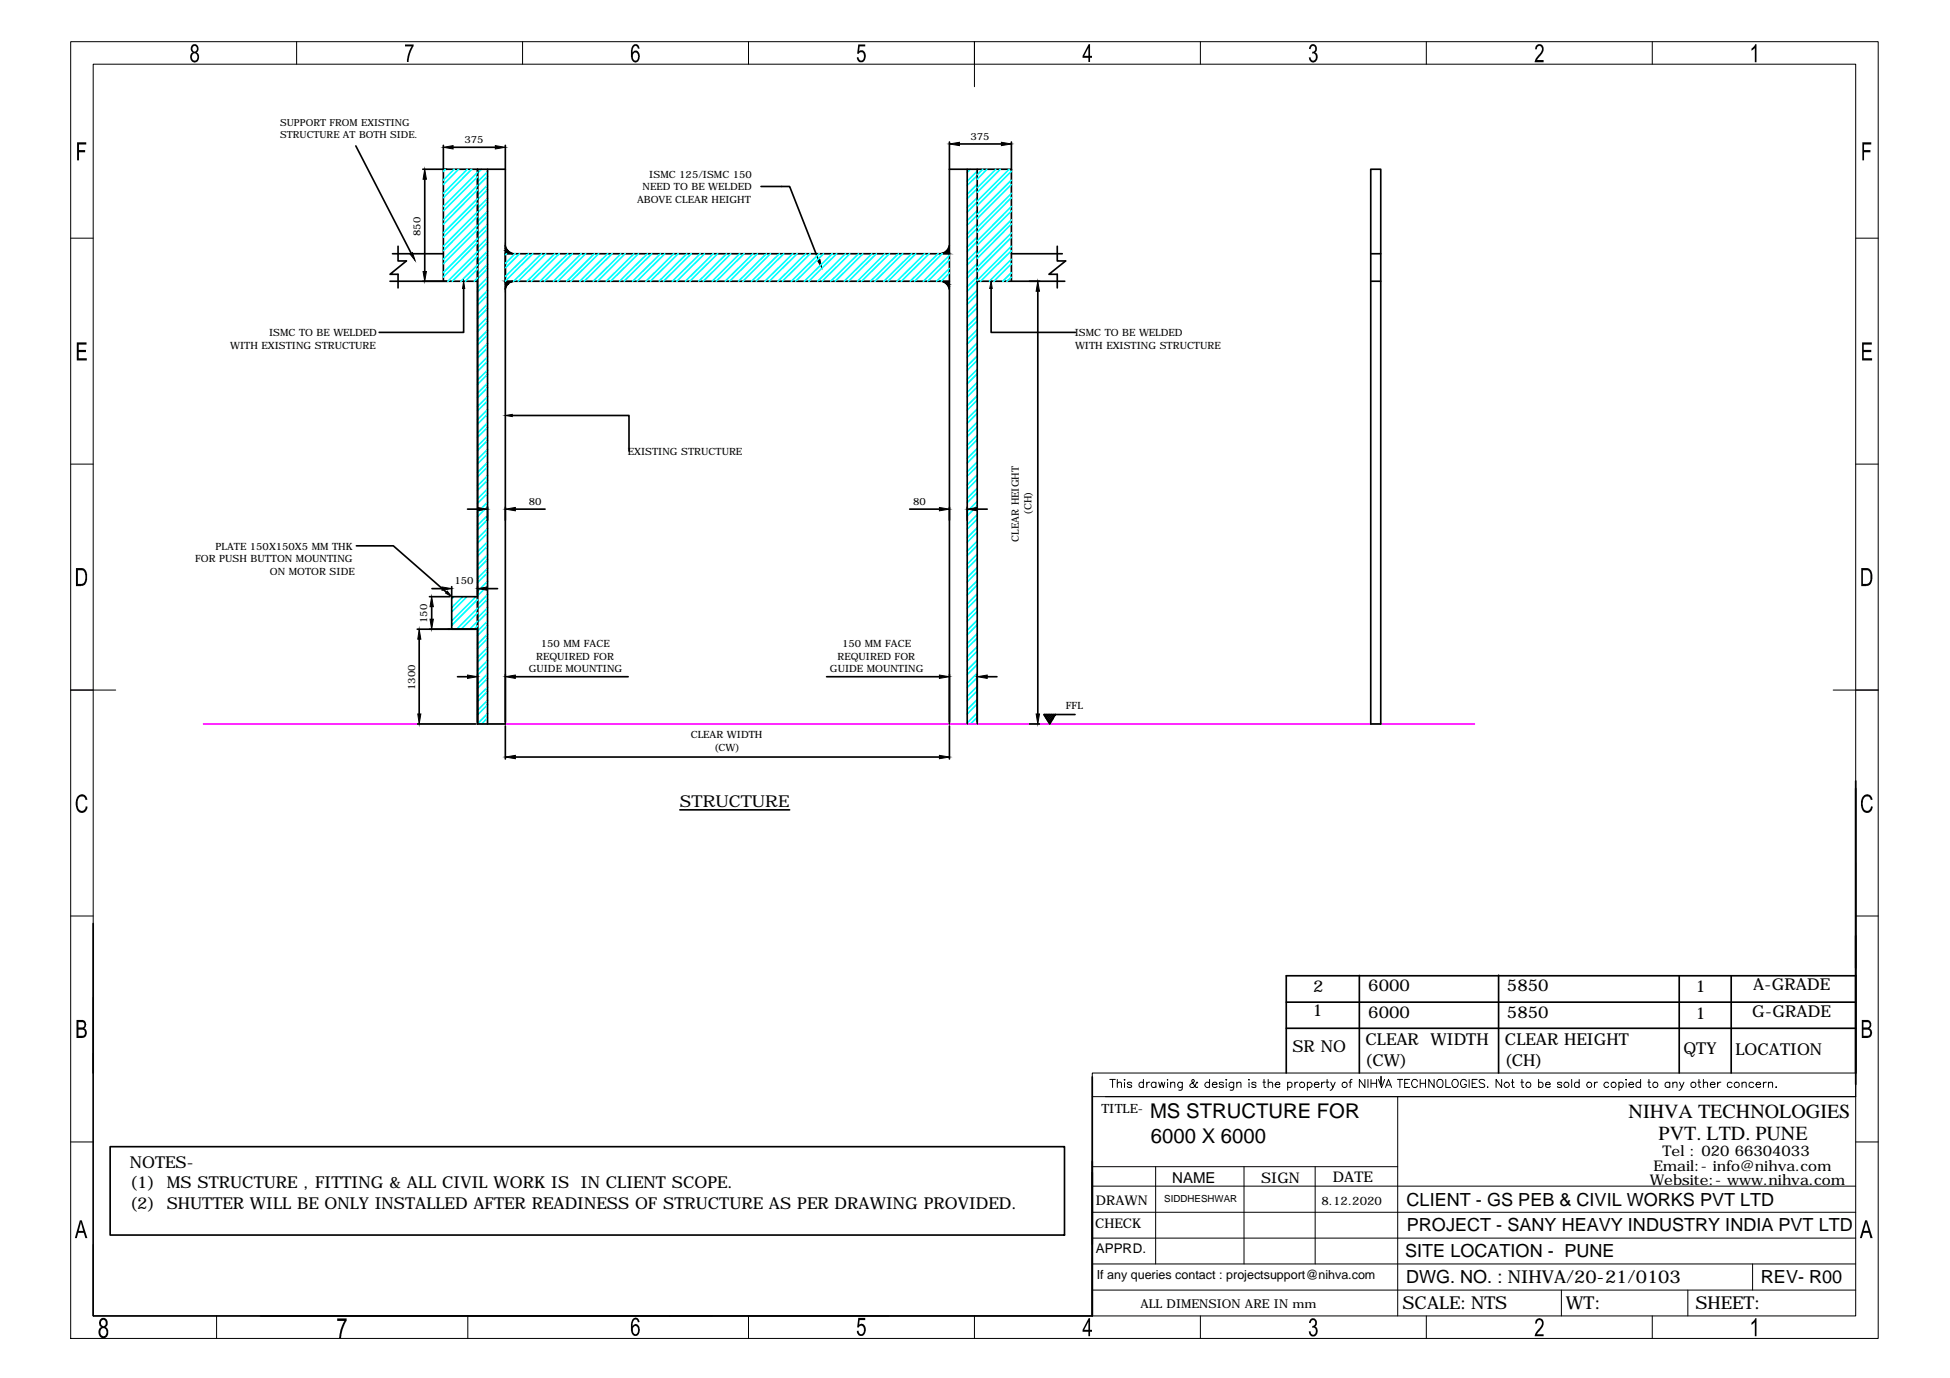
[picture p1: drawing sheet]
<svg xmlns="http://www.w3.org/2000/svg" width="297mm" height="210mm" viewBox="0 0 297 210" stroke-linecap="round" stroke-linejoin="round" font-family="sans-serif">
<!-- layer: 0 -->
<g fill="none" stroke="#000" stroke-width=".25">
<path d="M54.2 22.2l8.4 16.4M59.8 38.7h7.7M60.6 37.5v2.3h1.3l-2.5 2h1.2v2.1M64.4 25.8h12.6M64.7 27.3v14.1M67.5 22.1v20.7M69 22.4h6.5M74.3 25.8v84.5M77 37.4a1.5 1.5 0 0 0 1 1.2M77 22.1v88.2h-4.3v-84.5M77 38.7h67.6M115.9 28.4h4.4l4.4 11.2"/>
<path d="M144.6 37.4a1.5 1.5 0 0 1-1.1 1.2M144.6 21.6v88.7M144.6 25.8h9.5M146.1 21.9h6.4M147.3 25.8v84.5M148.9 25.8v84.5M154.1 38.7h7.7M154.1 21.6v21.2M161.1 37.5v2.3h1.2l-2.5 2h1.3v2.1M208.8 25.8h1.5v84.5h-1.5zM208.8 38.7h1.5M59.4 42.8h13.3"/>
<path d="M70.6 43.9v6.7h-12.8M77 42.8h67.6M78 42.9a1.5 1.5 0 0 0-1 1.2M143.5 42.9a1.5 1.5 0 0 1 1.1 1.2M148.9 42.8h13.3M151 43.9v6.7h12.8M158.1 44.4v64.4M208.8 42.8h1.5M71.2 77.6h1.5M78 63.3h17.8v5.4M78.5 77.6h4.5M138.6 77.6h4.5"/>
<path d="M148.9 77.6h1.5M54.3 83.1h5.6l8.1 7.1M63.9 97.4v11.4M65.4 90.9h3.1M65.8 92.4v1.9M65.8 89.7h1.5M68.8 89.4v1.3M72.7 90.9h-3.9v4.9h3.9h-9.1M74.3 89.7h1.5M63.6 110.3h8.8M69.7 103.1h1.5M77 110.6v5"/>
<path d="M78.5 115.3h64.6M78.5 103.1h17.2M125.9 103.1h17.2M144.6 110.6v5M150.4 103.1h1.5M156.8 110.3h1.6M159.1 108.8v.1M159.4 108.8l-.3 .3M159.7 108.8l-.4 .4M159.9 108.8l-.5 .6M160 110.1l-.1 .1M160.2 108.8l-.7 .8"/>
<path d="M160.4 109.4l-.6 .7M160.5 108.8l-.9 .9M160.7 108.8l-1 1.1M160.8 108.8l-.9 1.5-.9-1.5h4.8M282.7 119v46.2M103.6 123.4h16.7M14.2 140.7v22.7M195.9 152.7h86.8M195.9 156.6h86.8M207.1 148.6v14.8M228.3 148.5v14.9M255.8 148.6v14.8"/>
<path d="M263.7 148.6v14.8M282.7 148.6h-86.8v14.8M16.8 174.7h145.4v13.4h-145.4zM166.4 178.6v21.8h-126.7M166.4 164v36.4M210.4 164v1.2"/>
</g>
<g fill="none" stroke="#000" stroke-width=".15">
<path d="M10.8 6.4h275.3v197.5h-275.3zM14.2 9.8h268.5v190.6h-268.5zM45.2 6.4v3.4M79.6 6.4v3.4M114 6.4v3.4M148.4 6.4v6.8M182.9 6.4v3.4M217.3 6.4v3.4M251.7 6.4v3.4M10.8 36.3h3.4M282.7 36.3h3.4M10.8 70.7h3.4"/>
<path d="M282.7 70.7h3.4M10.8 105.1h6.8M279.2 105.1h6.9M10.8 139.5h3.4M282.7 131.4v32M282.7 139.5h3.4M14.2 151.9v48.5h121.2M10.8 173.9h3.4M14.2 160.4v40M166.4 163.4h116.3v3.6h-116.3zM166.4 167v33.4M166.4 177.7h46.5"/>
<path d="M168.4 167h114.3M169.1 164.4h.8M169.5 164.4v1.3M170.2 165.1a.45 .45 0 0 1 .6-.2v.8M170.2 164.4v1.3M171.3 164.4l.1 .1h-.1zM171.3 164.9v.8M172.4 165l-.3-.2-.3 .1-.1 .1 .1 .1 .5 .2 .1 .2-.3 .2-.3-.1-.1-.1M174.2 165a.38 .38 0 0 0-.6 0 .38 .38 0 0 0 0 .5 .38 .38 0 0 0 .6 0M174.2 164.4v1.3M174.7 164.8v.9M175.1 164.8a.36 .36 0 0 0-.4 .4"/>
<path d="M176 177.7v14.8M176.1 165a.4 .4 0 0 0-.6 0 .4 .4 0 0 0 0 .5 .4 .4 0 0 0 .6 0M176.1 164.8v.9M176.5 164.8l.2 .9 .3-.9 .2 .9 .2-.9M177.9 164.4v.1zM177.9 164.9v.8M178.3 165.1a.45 .45 0 0 1 .6-.2l.1 .8M178.3 164.8v.9M180.1 164.8v1a.34 .34 0 0 1-.2 .3 .34 .34 0 0 1-.4-.1M180.1 165a.4 .4 0 0 0-.6 0 .4 .4 0 0 0 0 .5 .4 .4 0 0 0 .6 0M182.4 165v-.2l-.1 .1-.2 .4a.46 .46 0 0 1-.4 .4 .46 .46 0 0 1-.5-.3l.1-.2 .6-.5-.1-.2h-.2a1.08 1.08 0 0 0 .5 1.1l.3 .1v-.1M184.2 165a.4 .4 0 0 0-.5 0 .4 .4 0 0 0 0 .5 .4 .4 0 0 0 .5 0"/>
<path d="M184.2 164.4v1.3M184.7 165.2h.7a.4 .4 0 0 0-.4-.3 .4 .4 0 0 0-.4 .4 .4 .4 0 0 0 .4 .4l.4-.2M186.4 165a.36 .36 0 0 0-.7 0l.1 .1 .5 .2 .1 .2a.36 .36 0 0 1-.7 0M186.8 164.4l.1 .1h-.1zM186.8 164.9v.8M187.9 164.8v1l-.1 .2h-.4M187.9 165a.4 .4 0 0 0-.6 0 .4 .4 0 0 0 0 .5 .4 .4 0 0 0 .6 0M188.4 165.1a.45 .45 0 0 1 .6-.2v.8M188.4 164.8v.9M189.5 177.7v14.8M190.3 164.4v.1zM190.3 164.9v.8"/>
<path d="M191.3 165a.36 .36 0 0 0-.6 0v.1l.6 .2v.2a.36 .36 0 0 1-.6 0M192.4 164.8h.4M192.5 164.4v1l.1 .2 .2 .1M193.2 165.1a.45 .45 0 0 1 .6-.2l.1 .8M193.2 164.4v1.3M194.2 165.2h.8v-.1a.4 .4 0 0 0-.6-.1 .4 .4 0 0 0 0 .6 .4 .4 0 0 0 .6-.1M196.1 165a.38 .38 0 0 1 .6 0 .38 .38 0 0 1 0 .5 .38 .38 0 0 1-.6 0M196.1 164.8v1.3M197.2 164.8v.9M197.7 164.8a.36 .36 0 0 0-.5 .4M199.2 165a.4 .4 0 0 1 .5 0 .4 .4 0 0 1 0 .5 .4 .4 0 0 1-.5 0M199.2 164.8v1.3"/>
<path d="M200.2 165.2h.7a.4 .4 0 0 0-.4-.3 .4 .4 0 0 0-.4 .4 .4 .4 0 0 0 .4 .4l.4-.2M200.3 177.7v14.8M201.3 164.8v.9M201.8 164.8a.42 .42 0 0 0-.5 .4M202 164.8h.4M202.2 164.4v1v.2l.3 .1M202.7 164.8l.3 .9 .4-.9M203 165.7l-.2 .3-.2 .1M205.5 164.8h.4M206 164.4l-.2 .1-.1 .2v1M207.9 164.4v1.3l-.8-1.3v1.3M208.4 164.4v1.3"/>
<path d="M208.8 164.4v1.3M208.8 165h.9M209.7 164.4v1.3M210 164.4l.5 1.3 .4-1.3M211 165.7l.5-1.3 .5 1.3M211.2 165.3h.6M212.9 164.4h.8M212.9 167v33.4M213.2 164.4v1.3M214 165h.4M214.7 164.4h-.7v1.3h.7M215.9 164.7a.46 .46 0 0 0-.5-.3 .46 .46 0 0 0-.4 .5v.3a.46 .46 0 0 0 .4 .4 .46 .46 0 0 0 .5-.2"/>
<path d="M216.3 165h.8M216.3 164.4v1.3M217.1 164.4v1.3M218.5 164.4v1.3l-.9-1.3v1.3M219 164.6l.1-.1a.57 .57 0 0 1 .7 .2 .57 .57 0 0 1 0 .7 .46 .46 0 0 1-.6 .3 .46 .46 0 0 1-.3-.5zM220.2 164.4v1.3h.8M221.3 164.6l.1-.1a.6 .6 0 0 1 .7 .2 .6 .6 0 0 1-.1 .8l-.1 .1a.6 .6 0 0 1-.7-.3 .6 .6 0 0 1 .1-.7zM223.4 164.7a.46 .46 0 0 0-.6-.3 .46 .46 0 0 0-.3 .5v.3a.45 .45 0 0 0 .4 .5 .45 .45 0 0 0 .5-.5h-.3M223.8 164.4v1.3M224.3 165h.4M225 164.4h-.7v1.3h.7M226.2 164.6a.48 .48 0 0 0-.9 .1l.3 .3 .4 .1 .2 .4a.58 .58 0 0 1-.9 0"/>
<path d="M226.6 165.6h.1zM228.7 164.4v1.3l-.8-1.3v1.3M230.2 164.8h.4M230.4 164.4v1v.2l.3 .1M231.7 164.8h.4M231.8 164.4v1l.1 .2 .2 .1M234.4 165a.38 .38 0 0 1 .5 0 .38 .38 0 0 1 0 .5 .38 .38 0 0 1-.5 0M234.4 164.4v1.3M235.4 165.2h.7a.4 .4 0 0 0-.4-.3 .4 .4 0 0 0-.3 .4 .4 .4 0 0 0 .3 .4l.4-.2M237.9 165l-.1-.1a.43 .43 0 0 0-.5 .1v.1l.5 .2v.3a.43 .43 0 0 1-.5-.1M239.4 164.4v1.3M240.6 165a.4 .4 0 0 0-.6 0 .4 .4 0 0 0 0 .5 .4 .4 0 0 0 .6 0"/>
<path d="M240.6 164.4v1.3M242.9 164.8v.9M243.3 164.8a.36 .36 0 0 0-.4 .4M245 165a.4 .4 0 0 0-.6 0 .4 .4 0 0 0 0 .5 .4 .4 0 0 0 .6 0M246.6 165a.38 .38 0 0 1 .6 0 .38 .38 0 0 1 0 .5 .38 .38 0 0 1-.6 0M246.6 164.8v1.3M247.7 164.4v.1zM247.7 164.9v.8M248.1 165.2h.7a.4 .4 0 0 0-.4-.3 .4 .4 0 0 0-.3 .4 .4 .4 0 0 0 .3 .4l.4-.2M249.9 165a.4 .4 0 0 0-.6 0 .4 .4 0 0 0 0 .5 .4 .4 0 0 0 .6 0M249.9 164.4v1.3M251 164.8h.4"/>
<path d="M251.2 164.4v1v.2l.3 .1M254.4 165a.4 .4 0 0 0-.6 0 .4 .4 0 0 0 0 .5 .4 .4 0 0 0 .6 0M254.4 164.8v.9M254.8 165.1a.45 .45 0 0 1 .6-.2l.1 .8M254.8 164.8v.9M255.8 164.8l.4 .9 .3-.9M256.2 165.7l-.3 .3-.2 .1M258.6 164.8h.5M258.8 164.4v1l.1 .2 .2 .1M259.5 165.1a.45 .45 0 0 1 .6-.2v.8M259.5 164.4v1.3M260.5 165.2h.8a.4 .4 0 0 0-.5-.3 .4 .4 0 0 0-.3 .4 .4 .4 0 0 0 .3 .4l.5-.2"/>
<path d="M261.6 164.8v.9M262.1 164.8a.42 .42 0 0 0-.5 .4M263.8 165a.4 .4 0 0 0-.6 0 .4 .4 0 0 0 0 .5 .4 .4 0 0 0 .6 0M265.4 165.1a.45 .45 0 0 1 .6-.2v.8M265.4 164.8v.9M267.1 165a.4 .4 0 0 0-.6 0 .4 .4 0 0 0 0 .5 .4 .4 0 0 0 .6 0M267.5 165.2h.7a.4 .4 0 0 0-.4-.3 .4 .4 0 0 0-.4 .4 .4 .4 0 0 0 .4 .4l.4-.2M268.6 164.8v.9M269.1 164.8a.36 .36 0 0 0-.5 .4M269.4 165.1a.45 .45 0 0 1 .6-.2v.8M269.4 164.8v.9M270.5 165.6h.1z"/>
<path d="M282.7 173.9h3.4M14.2 189.6v10.8h94.3M166.4 192.5h116.3M166.4 188.6h116.3M166.4 184.7h116.3M166.4 180.7h116.3M166.4 196.5h116.3M237.8 196.5v3.9M257.1 196.5v3.9M267 192.5v4M33 200.4v3.5M71.3 200.4v3.5"/>
<path d="M114 200.4v3.5M148.4 200.4v3.5M182.9 200.4v3.5M217.3 200.4v3.5M251.7 200.4v3.5"/>
<circle cx="198.3" cy="165.2" r=".41"/>
<circle cx="204.8" cy="165.2" r=".41"/>
<circle cx="229.5" cy="165.2" r=".4"/>
<circle cx="232.8" cy="165.2" r=".4"/>
<circle cx="238.6" cy="165.2" r=".4"/>
<circle cx="242.1" cy="165.2" r=".4"/>
<circle cx="245.8" cy="165.2" r=".4"/>
<circle cx="252.2" cy="165.2" r=".41"/>
<circle cx="258" cy="165.2" r=".41"/>
<circle cx="264.6" cy="165.2" r=".41"/>
</g>
<g fill="#000">
<path d="M61.7 6.8h1.3v.2l-.6 1.3-.2 1.1h-.2l.1-.8 .2-.9 .4-.6h-1zM130.7 6.8h1.1v.3h-.8l-.1 .7 .1-.1a.72 .72 0 0 1 .9 .9l-.1 .5-.3 .3-.2 .1a.67 .67 0 0 1-.8-.8h.3v.2a.41 .41 0 0 0 .6 .3 .41 .41 0 0 0 .2-.6v-.2a.42 .42 0 0 0-.3-.5 .42 .42 0 0 0-.5 .3h-.2zM199.7 6.8l.5-.1 .3 .4 .1 .6-.3 .3 .4 .3v.5l-.3 .6-.5 .1-.5-.4v-.3h.2a.44 .44 0 0 0 .6 .4 .44 .44 0 0 0 .2-.6 .38 .38 0 0 0-.5-.4v-.3a.42 .42 0 0 0 .4-.5 .42 .42 0 0 0-.4-.4l-.2 .5h-.3l.1-.5zM234.1 6.9l.6-.2 .2 .1 .2 .3v.7l-1 1.3h1v.4h-1.3l.1-.6 .7-.7 .2-.5a.42 .42 0 0 0-.1-.6 .42 .42 0 0 0-.6 .2v.2h-.3zM267.3 6.8l.3-.1v2.8h-.3v-2.2l-.5 .4v-.3zM11.7 21.7h1.4v.3h-1.1v.9h1v.3h-1v1.2h-.3zM283.7 21.7h1.3v.3h-1.1v.9h1v.3h-1v1.2h-.2zM11.7 52.2h1.5v.3h-1.2v.8h1.1v.3h-1.1v1h1.2v.3h-1.5zM283.6 52.2h1.5v.3h-1.2v.8h1.1v.3h-1.1v1h1.3v.3h-1.6zM11.8 121.4l.4-.4h.6l.3 .3 .2 .4v.1h-.3a.58 .58 0 0 0-.6-.5 .58 .58 0 0 0-.5 .7l-.1 .8 .3 .6a.59 .59 0 0 0 .7 0 .59 .59 0 0 0 .3-.6l.2 .1-.1 .5-.3 .3-.6 .1-.4-.2-.4-.9 .1-.9zM283.7 121.4l.5-.4h.3l.5 .3 .3 .5-.3 .1-.1-.2a.6 .6 0 0 0-.7-.3 .6 .6 0 0 0-.4 .7v.8l.1 .3a.58 .58 0 0 0 .7 .3 .58 .58 0 0 0 .4-.7l.3 .1-.2 .5-.3 .3-.6 .1-.5-.3-.2-.7v-.8zM51.4 200.8h1.4v.4l-.6 1.3-.2 1.3h-.3v-.5l.3-1.3 .5-.8h-1.1z"/>
<path d="M130.7 200.7h1.1v.4h-.8l-.1 .7a.68 .68 0 0 1 .7 0 .68 .68 0 0 1 .3 .8l-.2 .6a.63 .63 0 0 1-.8 .3 .63 .63 0 0 1-.4-.8h.3v.2a.39 .39 0 0 0 .5 .3 .39 .39 0 0 0 .3-.5v-.3a.42 .42 0 0 0-.3-.4 .42 .42 0 0 0-.5 .2h-.2zM199.6 201l.4-.2a.71 .71 0 0 1 .6 .5 .71 .71 0 0 1-.3 .8l.3 .1 .1 .4v.3l-.2 .4-.3 .3h-.4l-.3-.3-.1-.5h.2l.1 .1a.39 .39 0 0 0 .4 .4 .39 .39 0 0 0 .3-.5v-.2a.37 .37 0 0 0-.1-.3 .37 .37 0 0 0-.4 0v-.3a.45 .45 0 0 0 .4-.5 .45 .45 0 0 0-.4-.4l-.2 .1v.3h-.3zM233.9 201.1l.3-.2 .4-.1 .3 .1 .2 .3v.7l-1 1.3h1v.3h-1.3l.1-.5 .8-.9 .2-.5a.42 .42 0 0 0-.4-.5 .42 .42 0 0 0-.4 .5h-.3zM267.3 200.8h.3v2.7h-.3v-2.1l-.5 .4v-.3l.4-.4z"/>
<path d="M29.2 6.9l.2-.1 .4-.1 .3 .2 .1 .3v.5l-.3 .3 .4 .3v.6l-.1 .4-.5 .2-.4-.1-.3-.6v-.5l.4-.3-.3-.4zM29.4 7.1l-.1 .2a.38 .38 0 0 0 .4 .6 .38 .38 0 0 0 .2-.7 .31 .31 0 0 0-.5-.1zM29.4 8.2l-.1 .2v.4a.41 .41 0 0 0 .4 .4 .41 .41 0 0 0 .4-.5l-.2-.5z"/>
<path d="M96.5 6.8l.2-.1a.59 .59 0 0 1 .7 .7h-.2a.36 .36 0 0 0-.4-.4 .36 .36 0 0 0-.4 .4v.6l.1-.1a.56 .56 0 0 1 .6-.1 .56 .56 0 0 1 .3 .6v.5l-.2 .5-.5 .1-.4-.2-.2-.6v-1l.1-.5zM96.7 8a.72 .72 0 0 0 .1 1.2h.2l.2-.3v-.4a.4 .4 0 0 0-.5-.5z"/>
<path d="M165.8 6.7h.2v1.8h.3v.3h-.3v.6h-.2v-.6h-.9v-.3zM165.8 7.3l-.6 1.2h.6z"/>
<path d="M11.6 86.5h1l.5 .5 .2 .4v.9l-.3 .7-.4 .2-1 .1zM11.9 86.9v2h.6l.4-.3 .1-.5-.1-.9a.51 .51 0 0 0-.6-.3z"/>
<path d="M283.5 86.5l1.2 .1 .4 .4 .1 .5v1l-.3 .6-.3 .1-1.1 .1zM283.8 86.9v2h.5a.92 .92 0 0 0 .6-1.2l-.1-.5-.2-.3z"/>
<path d="M11.7 155.4h.8a.72 .72 0 0 1 .6 .5 .72 .72 0 0 1-.3 .7l.4 .4-.1 .7a.49 .49 0 0 1-.5 .4h-.9zM12 155.7v.8h.4a.41 .41 0 0 0 .4-.4 .41 .41 0 0 0-.5-.4zM12 156.8v1h.7l.2-.3a.45 .45 0 0 0 0-.5 .45 .45 0 0 0-.5-.2z"/>
<path d="M283.6 155.4h1.2l.2 .4v.5l-.1 .2a.21 .21 0 0 0-.1 .2 .21 .21 0 0 0 .2 .1l.2 .6-.3 .6-.4 .1h-.9zM283.9 155.7v.8h.4a.41 .41 0 0 0 .5-.4 .41 .41 0 0 0-.5-.4zM283.9 156.8v1h.5a.47 .47 0 0 0 .5-.5 .47 .47 0 0 0-.5-.5z"/>
<path d="M12.2 185.9h.3l.8 2.7h-.3l-.2-.8h-.9l-.2 .8h-.3zM12.3 186.2l-.3 1.3h.7z"/>
<path d="M284.1 185.9h.3l.9 2.7h-.4l-.2-.8h-.8l-.3 .8h-.3zM284.2 186.2l-.3 1.3h.7z"/>
<path d="M15.3 201a.71 .71 0 0 1 1 0 .71 .71 0 0 1 0 .9l-.2 .2 .3 .3 .1 .2v.6l-.3 .5-.3 .1a.91 .91 0 0 1-.9-.6 .91 .91 0 0 1 .4-1.1l-.2-.2-.1-.3zM15.5 201.2l-.1 .2a.41 .41 0 0 0 .3 .6 .41 .41 0 0 0 .4-.5 .42 .42 0 0 0-.2-.4 .42 .42 0 0 0-.4 .1zM15.5 202.4l-.2 .3v.3a.48 .48 0 0 0 .5 .5 .48 .48 0 0 0 .4-.6l-.1-.4a.44 .44 0 0 0-.6-.1z"/>
<path d="M96.4 201v-.1a.58 .58 0 0 1 .7-.1 .58 .58 0 0 1 .3 .6h-.2a.39 .39 0 0 0-.5-.4 .39 .39 0 0 0-.3 .5v.6v-.1a.58 .58 0 0 1 .7-.3 .58 .58 0 0 1 .3 .7l.1 .3-.2 .5a.63 .63 0 0 1-.8 .2 .63 .63 0 0 1-.3-.7l-.1-1.1zM96.6 202.1l-.2 .2v.3a.4 .4 0 0 0 .3 .6 .4 .4 0 0 0 .5-.4v-.5a.42 .42 0 0 0-.6-.2z"/>
<path d="M165.8 200.8h.2v1.8h.3v.3h-.3v.6h-.2v-.6h-.9v-.3zM165.8 201.3l-.6 1.3h.6z"/>
</g>
<g fill="none" stroke="#0ff" stroke-width=".25">
<path d="M67.8 25.8l-.3 .3M69.2 25.8l-1.7 1.6M69.9 25.8l-2.4 2.3M71.2 25.8l-3.7 3.7M71.9 25.8l-4.4 4.3M72.7 26.2l-5.2 5.3M72.7 28.2l-5.2 5.3M72.7 30.3l-5.2 5.2M72.7 32.3l-5.2 5.2M72.7 34.3l-5.2 5.2M72.7 36.3l-5.2 5.2M72.7 38.3l-4.5 4.5"/>
<path d="M72.7 26.9l-5.2 5.2M72.7 28.9l-5.2 5.3M72.7 30.9l-5.2 5.3M72.7 32.9l-5.2 5.3M72.7 35l-5.2 5.2M72.7 37l-5.2 5.2M72.7 39l-3.8 3.8M73.3 25.8l-.6 .6M74.3 26.2l-1.6 1.5M74.3 28.2l-1.6 1.5M74.3 30.2l-1.6 1.5M74.3 32.2l-1.6 1.5"/>
<path d="M74.3 34.2l-1.6 1.5M74.3 36.2l-1.6 1.6M74.3 38.3l-1.6 1.5M74.3 26.8l-1.6 1.6M74.3 28.9l-1.6 1.5M74.3 30.9l-1.6 1.5M74.3 32.9l-1.6 1.5M74.3 34.9l-1.6 1.5M74.3 36.9l-1.6 1.5M74.3 38.9l-1.6 1.5M77.1 38.7l-.1 .1M78.5 38.7l-1.5 1.4"/>
<path d="M79.1 38.7l-2.1 2.1M80.5 38.7l-3.5 3.4M81.2 38.7l-4.2 4.1M82.5 38.7l-4.3 4.1M83.2 38.7l-4.3 4.1M84.5 38.7l-4.2 4.1M85.2 38.7l-4.2 4.1M86.5 38.7l-4.2 4.1M87.2 38.7l-4.3 4.1M88.5 38.7l-4.2 4.1M89.2 38.7l-4.2 4.1M90.5 38.7l-4.2 4.1"/>
<path d="M91.2 38.7l-4.2 4.1M92.6 38.7l-4.3 4.1M93.2 38.7l-4.2 4.1M94.6 38.7l-4.2 4.1M95.2 38.7l-4.2 4.1M96.6 38.7l-4.3 4.1M97.3 38.7l-4.3 4.1M98.6 38.7l-4.2 4.1M99.3 38.7l-4.2 4.1M100.6 38.7l-4.2 4.1M101.3 38.7l-4.3 4.1M102.6 38.7l-4.2 4.1"/>
<path d="M103.3 38.7l-4.2 4.1M104.6 38.7l-4.2 4.1M105.3 38.7l-4.2 4.1M106.7 38.7l-4.3 4.1M107.3 38.7l-4.2 4.1M108.6 38.7l-4.2 4.1M109.3 38.7l-4.2 4.1M110.7 38.7l-4.3 4.1M111.4 38.7l-4.3 4.1M112.7 38.7l-4.2 4.1M113.3 38.7l-4.2 4.1M114.7 38.7l-4.2 4.1"/>
<path d="M115.4 38.7l-4.3 4.1M116.7 38.7l-4.2 4.1M117.4 38.7l-4.2 4.1M118.7 38.7l-4.2 4.1M119.4 38.7l-4.2 4.1M120.7 38.7l-4.2 4.1M121.4 38.7l-4.2 4.1M122.7 38.7l-4.2 4.1M123.4 38.7l-4.2 4.1M124.8 38.7l-4.3 4.1M125.4 38.7l-4.2 4.1M126.8 38.7l-4.3 4.1"/>
<path d="M127.4 38.7l-4.2 4.1M128.8 38.7l-4.2 4.1M129.5 38.7l-4.3 4.1M130.8 38.7l-4.3 4.1M131.5 38.7l-4.3 4.1M132.8 38.7l-4.2 4.1M133.5 38.7l-4.2 4.1M134.8 38.7l-4.2 4.1M135.5 38.7l-4.3 4.1M136.8 38.7l-4.2 4.1M137.5 38.7l-4.2 4.1M138.9 38.7l-4.3 4.1"/>
<path d="M139.5 38.7l-4.2 4.1M140.9 38.7l-4.3 4.1M141.5 38.7l-4.2 4.1M142.9 38.7l-4.2 4.1M143.5 38.7l-4.2 4.1M144.6 38.9l-4 3.9M144.6 39.6l-3.3 3.2M147.8 25.8l-.5 .4M148.9 26.1l-1.6 1.5M148.9 28.1l-1.6 1.5M148.9 30.1l-1.6 1.5M148.9 32.1l-1.6 1.5"/>
<path d="M148.9 34.1l-1.6 1.5M148.9 36.1l-1.6 1.5M148.9 38.1l-1.6 1.6M148.9 26.8l-1.6 1.4M148.9 28.7l-1.6 1.6M148.9 30.8l-1.6 1.5M148.9 32.8l-1.6 1.5M148.9 34.8l-1.6 1.5M148.9 36.8l-1.6 1.5M148.9 38.8l-1.6 1.5M149.7 25.8l-.8 .8M150.3 25.8l-1.4 1.5"/>
<path d="M151.7 25.8l-2.8 2.8M152.4 25.8l-3.5 3.5M153.7 25.8l-4.8 4.8M154.1 27.4l-5.2 5.2M154.1 29.5l-5.2 5.2M154.1 31.5l-5.2 5.2M154.1 33.5l-5.2 5.2M154.1 35.5l-5.2 5.2M154.1 37.5l-5.2 5.2M154.1 39.5l-3.4 3.3M154.1 26.1l-5.2 5.2M154.1 28.1l-5.2 5.2"/>
<path d="M154.1 30.1l-5.2 5.2M154.1 32.1l-5.2 5.2M154.1 34.1l-5.2 5.3M154.1 36.2l-5.2 5.2M154.1 38.2l-4.7 4.6M72.7 40.3l-2.5 2.5M72.7 42.3l-.5 .5M72.7 41l-1.8 1.8M74.3 40.3l-1.6 1.5M74.3 42.3l-1.6 1.5M74.3 44.3l-1.6 1.5M74.3 46.3l-1.6 1.5"/>
<path d="M74.3 48.3l-1.6 1.5M74.3 50.3l-1.6 1.6M74.3 52.3l-1.6 1.5M74.3 54.4l-1.6 1.5M74.3 56.4l-1.6 1.5M74.3 58.4l-1.6 1.5M74.3 40.9l-1.6 1.6M74.3 43l-1.6 1.5M74.3 45l-1.6 1.5M74.3 47l-1.6 1.5M74.3 49l-1.6 1.5M74.3 51l-1.6 1.5"/>
<path d="M74.3 53l-1.6 1.5M74.3 55l-1.6 1.6M74.3 57l-1.6 1.5M74.3 59.1l-1.6 1.5M144.6 40.9l-1.9 1.9M144.6 41.6l-1.2 1.2M148.9 40.2l-1.6 1.5M148.9 42.2l-1.6 1.5M148.9 44.2l-1.6 1.5M148.9 46.2l-1.6 1.5M148.9 48.2l-1.6 1.5M148.9 50.2l-1.6 1.5"/>
<path d="M148.9 52.2l-1.6 1.6M148.9 54.2l-1.6 1.6M148.9 56.3l-1.6 1.5M148.9 58.3l-1.6 1.5M148.9 40.8l-1.6 1.5M148.9 42.8l-1.6 1.6M148.9 44.9l-1.6 1.5M148.9 46.9l-1.6 1.5M148.9 48.9l-1.6 1.5M148.9 50.9l-1.6 1.5M148.9 52.9l-1.6 1.5M148.9 54.9l-1.6 1.5"/>
<path d="M148.9 56.9l-1.6 1.6M148.9 58.9l-1.6 1.6M154.1 41.5l-1.3 1.3M154.1 40.2l-2.7 2.6M154.1 42.2l-.7 .6M74.3 60.4l-1.6 1.5M74.3 62.4l-1.6 1.5M74.3 64.4l-1.6 1.6M74.3 66.4l-1.6 1.5M74.3 68.5l-1.6 1.5M74.3 70.4l-1.6 1.6M74.3 72.5l-1.6 1.5"/>
<path d="M74.3 74.5l-1.6 1.5M74.3 76.5l-1.6 1.5M74.3 78.5l-1.6 1.5M74.3 61.1l-1.6 1.5M74.3 63.1l-1.6 1.5M74.3 65.1l-1.6 1.5M74.3 67.1l-1.6 1.5M74.3 69.1l-1.6 1.6M74.3 71.1l-1.6 1.5M74.3 73.2l-1.6 1.5M74.3 75.1l-1.6 1.6M74.3 77.2l-1.6 1.5"/>
<path d="M74.3 79.2l-1.6 1.5M148.9 60.3l-1.6 1.5M148.9 62.3l-1.6 1.5M148.9 64.3l-1.6 1.5M148.9 66.3l-1.6 1.5M148.9 68.3l-1.6 1.6M148.9 70.4l-1.6 1.5M148.9 72.3l-1.6 1.6M148.9 74.4l-1.6 1.5M148.9 76.4l-1.6 1.5M148.9 78.4l-1.6 1.5M148.9 61l-1.6 1.5"/>
<path d="M148.9 62.9l-1.6 1.6M148.9 65l-1.6 1.5M148.9 67l-1.6 1.5M148.9 69l-1.6 1.5M148.9 71l-1.6 1.5M148.9 73l-1.6 1.5M148.9 75.1l-1.6 1.4M148.9 77l-1.6 1.6M148.9 79.1l-1.6 1.5M69.1 90.9l-.3 .3M70.5 90.9l-1.7 1.6M71.1 90.9l-2.3 2.3"/>
<path d="M72.5 90.9l-3.7 3.7M72.7 92.7l-3.1 3.1M72.7 94.7l-1.1 1.1M72.7 91.3l-3.9 4M72.7 93.3l-2.5 2.5M72.7 95.3l-.5 .5M74.3 80.5l-1.6 1.5M74.3 82.6l-1.6 1.4M74.3 84.5l-1.6 1.6M74.3 86.6l-1.6 1.5M74.3 88.6l-1.6 1.5M74.3 90.6l-1.6 1.5"/>
<path d="M74.3 92.6l-1.6 1.5M74.3 94.6l-1.6 1.5M74.3 96.6l-1.6 1.5M74.3 98.6l-1.6 1.6M74.3 81.2l-1.6 1.5M74.3 83.2l-1.6 1.5M74.3 85.2l-1.6 1.5M74.3 87.2l-1.6 1.5M74.3 89.2l-1.6 1.6M74.3 91.3l-1.6 1.5M74.3 93.3l-1.6 1.5M74.3 95.3l-1.6 1.5"/>
<path d="M74.3 97.3l-1.6 1.5M74.3 99.3l-1.6 1.5M148.9 80.4l-1.6 1.5M148.9 82.4l-1.6 1.5M148.9 84.4l-1.6 1.5M148.9 86.4l-1.6 1.6M148.9 88.5l-1.6 1.5M148.9 90.5l-1.6 1.5M148.9 92.5l-1.6 1.5M148.9 94.5l-1.6 1.5M148.9 96.5l-1.6 1.5M148.9 98.5l-1.6 1.5"/>
<path d="M148.9 81.1l-1.6 1.5M148.9 83.1l-1.6 1.5M148.9 85.1l-1.6 1.5M148.9 87.1l-1.6 1.5M148.9 89.1l-1.6 1.5M148.9 91.1l-1.6 1.6M148.9 93.1l-1.6 1.6M148.9 95.2l-1.6 1.5M148.9 97.2l-1.6 1.5M148.9 99.2l-1.6 1.5M74.3 100.6l-1.6 1.6M74.3 102.7l-1.6 1.5"/>
<path d="M74.3 104.7l-1.6 1.5M74.3 106.7l-1.6 1.5M74.3 108.7l-1.6 1.5M74.3 101.3l-1.6 1.5M74.3 103.3l-1.6 1.6M74.3 105.3l-1.6 1.5M74.3 107.4l-1.6 1.5M74.3 109.3l-.9 1M148.9 100.5l-1.6 1.6M148.9 102.5l-1.6 1.6M148.9 104.6l-1.6 1.5M148.9 106.6l-1.6 1.5"/>
<path d="M148.9 108.6l-1.6 1.5M148.9 101.2l-1.6 1.5M148.9 103.2l-1.6 1.5M148.9 105.2l-1.6 1.6M148.9 107.2l-1.6 1.6M148.9 109.3l-1.1 1"/>
</g>
<path d="M31 110.3h193.6" fill="none" stroke="#f0f" stroke-width=".25"/>
<g fill="#000" stroke="#000" stroke-width=".15">
<path d="M62.5 38.7l.3-.2 .4 1.2zM64.7 25.8l.3 1.5h-.6zM67.5 22.4l1.5-.2v.5zM75.5 22.2l1.5 .2-1.5 .3zM77 37.4l.1 .4h-.1zM124.5 39.7l.4-.2 .3 1.2zM144.6 37.4v.4h-.1zM144.6 21.9l1.5-.2v.5zM152.5 21.7l1.6 .2-1.6 .3zM64.4 41.4h.6l-.3 1.4zM70.6 42.8l.2 1.1h-.3zM77 43.3h.4l-.3 .3z"/>
<path d="M144.2 43.3h.4v.3zM151 42.8l.1 1.1h-.3zM158.1 42.8l.2 1.6h-.5zM72.7 77.3l1.6 .3-1.6 .2zM77 63.3l1-.2v.4zM77 77.6l1.5-.3v.5zM143.1 77.3l1.5 .3-1.5 .2zM147.3 77.6l1.6-.3v.5zM63.9 95.8l.2 1.6h-.5zM65.8 90.9l.2 1.5h-.5zM65.5 94.3h.5l-.2 1.5zM67.3 89.4l1.5 .3-1.5 .2z"/>
<path d="M68.1 90l.7 .9-.9-.6zM72.7 89.7l1.6-.3v.5zM63.6 108.8h.5l-.2 1.5zM71.2 102.8l1.5 .3-1.5 .2zM77 115.3l1.5-.2v.5zM77 103.1l1.5-.3v.5zM143.1 115.1l1.5 .2-1.5 .3zM143.1 102.8l1.5 .3-1.5 .2zM148.9 103.1l1.5-.3v.5zM157.8 108.8h.5l-.2 1.5z"/>
<path d="M77 37.8v.4h.4zM77 37.8h.1l.3 .4z"/>
<path d="M77 38.2v.3h.7zM77 38.2h.4l.3 .3z"/>
<path d="M77 38.5v.2h1.1zM77 38.5h.7l.4 .2z"/>
<path d="M143.5 38.7h1.1l-.7-.2zM143.9 38.5h.7v.2z"/>
<path d="M143.9 38.5h.7l-.4-.3zM144.2 38.2h.4v.3z"/>
<path d="M144.5 37.8l-.3 .4h.4zM144.5 37.8h.1v.4z"/>
<path d="M77 42.8v.2h.7zM77 42.8h1.1l-.4 .2z"/>
<path d="M77 43v.3h.4zM77 43h.7l-.3 .3z"/>
<path d="M77 43.3v.3h.1zM77 43.6h.1l-.1 .5z"/>
<path d="M143.5 42.8l.4 .2h.7zM143.5 42.8h1.1v.2z"/>
<path d="M143.9 43l.3 .3h.4zM143.9 43h.7v.3z"/>
<path d="M144.2 43.3l.3 .3h.1zM144.5 43.6h.1v.5z"/>
</g>
<g font-size="3.1">
<text x="175.2" y="170.3">MS STRUCTURE FOR</text>
<text x="175.3" y="174.1">6000 X 6000</text>
</g>
<g font-size="3">
<text x="248.1" y="170.3">NIHVA TECHNOLOGIES</text>
<text x="252.7" y="173.7">PVT. LTD. PUNE</text>
</g>
<g font-size="2.8">
<text x="214.3" y="183.6">CLIENT - GS PEB &amp; CIVIL WORKS PVT LTD</text>
<text x="214.1" y="191.5">SITE LOCATION - PUNE</text>
<text x="214.3" y="187.6">PROJECT - SANY HEAVY INDUSTRY INDIA PVT LTD</text>
<text x="214.2" y="195.5">DWG. NO. : NIHVA/20-21/0103</text>
<text x="268.2" y="195.5">REV- R00</text>
</g>
<g font-size="2.7">
<text x="213.6" y="199.4">SCALE:NTS</text>
<text x="238.5" y="199.4">WT:</text>
<text x="258.2" y="199.4">SHEET:</text>
</g>
<g font-size="2.5">
<text x="103.6" y="122.9">STRUCTURE</text>
<text x="199.9" y="154.8">1</text>
<text x="200" y="151.1">2</text>
<text x="208.4" y="155.1">6000</text>
<text x="208.4" y="151">6000</text>
<text x="229.5" y="155.1">5850</text>
<text x="229.5" y="151">5850</text>
<text x="258.2" y="155.2">1</text>
<text x="258.2" y="151.1">1</text>
<text x="266.9" y="154.9">G-GRADE</text>
<text x="267.1" y="150.8">A-GRADE</text>
<text x="196.9" y="160.3">SR NO</text>
<text x="208" y="159.2">CLEAR</text>
<text x="217.9" y="159.2">WIDTH</text>
<text x="229.2" y="159.2">CLEAR HEIGHT</text>
<text x="256.4" y="160.5">QTY</text>
<text x="264.3" y="160.7">LOCATION</text>
<text x="207.9" y="162.3">(CW)</text>
<text x="229.2" y="162.3">(CH)</text>
<text x="19.8" y="177.9">NOTES-</text>
<text x="19.8" y="181">(1)</text>
<text x="19.8" y="184.1">(2)</text>
<text x="25.4" y="181">MS STRUCTURE , FITTING &amp; ALL CIVIL WORK IS</text>
<text x="25.4" y="184.1">SHUTTER WILL BE ONLY INSTALLED AFTER READINESS OF STRUCTURE AS PER DRAWING PROVIDED.</text>
<text x="88.5" y="181">IN CLIENT SCOPE.</text>
</g>
<text font-size="2.3" x="178.6" y="180.1">NAME</text>
<g font-size="2.2">
<text x="251.9" y="178.4">Email:- info@nihva.com</text>
<text x="253.3" y="176.1">Tel : 020 66304033</text>
<text x="192.1" y="180.1">SIGN</text>
<text x="203" y="180.1">DATE</text>
<text x="251.3" y="180.5">Website:- www.nihva.com</text>
</g>
<g font-size="2">
<text x="166.9" y="183.5">DRAWN</text>
<text x="166.8" y="187">CHECK</text>
<text x="166.9" y="190.9">APPRD.</text>
</g>
<g font-size="1.9">
<text x="167.8" y="169.6">TITLE-</text>
<text x="167.1" y="194.9">If any queries contact : projectsupport@nihva.com</text>
<text x="173.7" y="199.2">ALL DIMENSION ARE IN mm</text>
</g>
<text font-size="1.8" x="201.3" y="183.6">8.12.2020</text>
<g font-size="1.5">
<text x="42.7" y="19.1">SUPPORT FROM EXISTING</text>
<text x="42.7" y="21">STRUCTURE AT BOTH SIDE.</text>
<text x="70.8" y="21.8">375</text>
<text x="147.8" y="21.3">375</text>
<text x="97.9" y="29">NEED TO BE WELDED</text>
<text x="98.9" y="27.1">ISMC 125/ISMC 150</text>
<text x="64.1" y="35.9" transform="rotate(-90 64.1 35.9)">850</text>
<text x="97" y="30.9">ABOVE CLEAR HEIGHT</text>
<text x="35.1" y="53.1">WITH EXISTING STRUCTURE</text>
<text x="41" y="51.2">ISMC TO BE WELDED</text>
<text x="163.7" y="51.2">ISMC TO BE WELDED</text>
<text x="163.8" y="53.1">WITH EXISTING STRUCTURE</text>
<text x="95.6" y="69.3">EXISTING STRUCTURE</text>
<text x="80.5" y="76.9">80</text>
<text x="139.1" y="76.9">80</text>
<text x="32.8" y="83.7">PLATE 150X150X5 MM THK</text>
<text x="155.2" y="82.5" transform="rotate(-90 155.2 82.5)">CLEAR HEIGHT</text>
<text x="157.1" y="78.4" transform="rotate(-90 157.1 78.4)">(CH)</text>
<text x="29.7" y="85.6">FOR PUSH BUTTON MOUNTING</text>
<text x="41.1" y="87.6">ON MOTOR SIDE</text>
<text x="69.2" y="89">150</text>
<text x="65.1" y="94.9" transform="rotate(-90 65.1 94.9)">150</text>
<text x="81.7" y="100.5">REQUIRED FOR</text>
<text x="82.4" y="98.6">150 MM FACE</text>
<text x="127.6" y="100.5">REQUIRED FOR</text>
<text x="128.3" y="98.6">150 MM FACE</text>
<text x="63.2" y="105.1" transform="rotate(-90 63.2 105.1)">1300</text>
<text x="80.5" y="102.4">GUIDE MOUNTING</text>
<text x="126.4" y="102.4">GUIDE MOUNTING</text>
<text x="105.2" y="112.4">CLEAR WIDTH</text>
<text x="162.4" y="108">FFL</text>
<text x="108.8" y="114.3">(CW)</text>
<text x="177.3" y="183.1">SIDDHESHWAR</text>
</g>
</svg>
